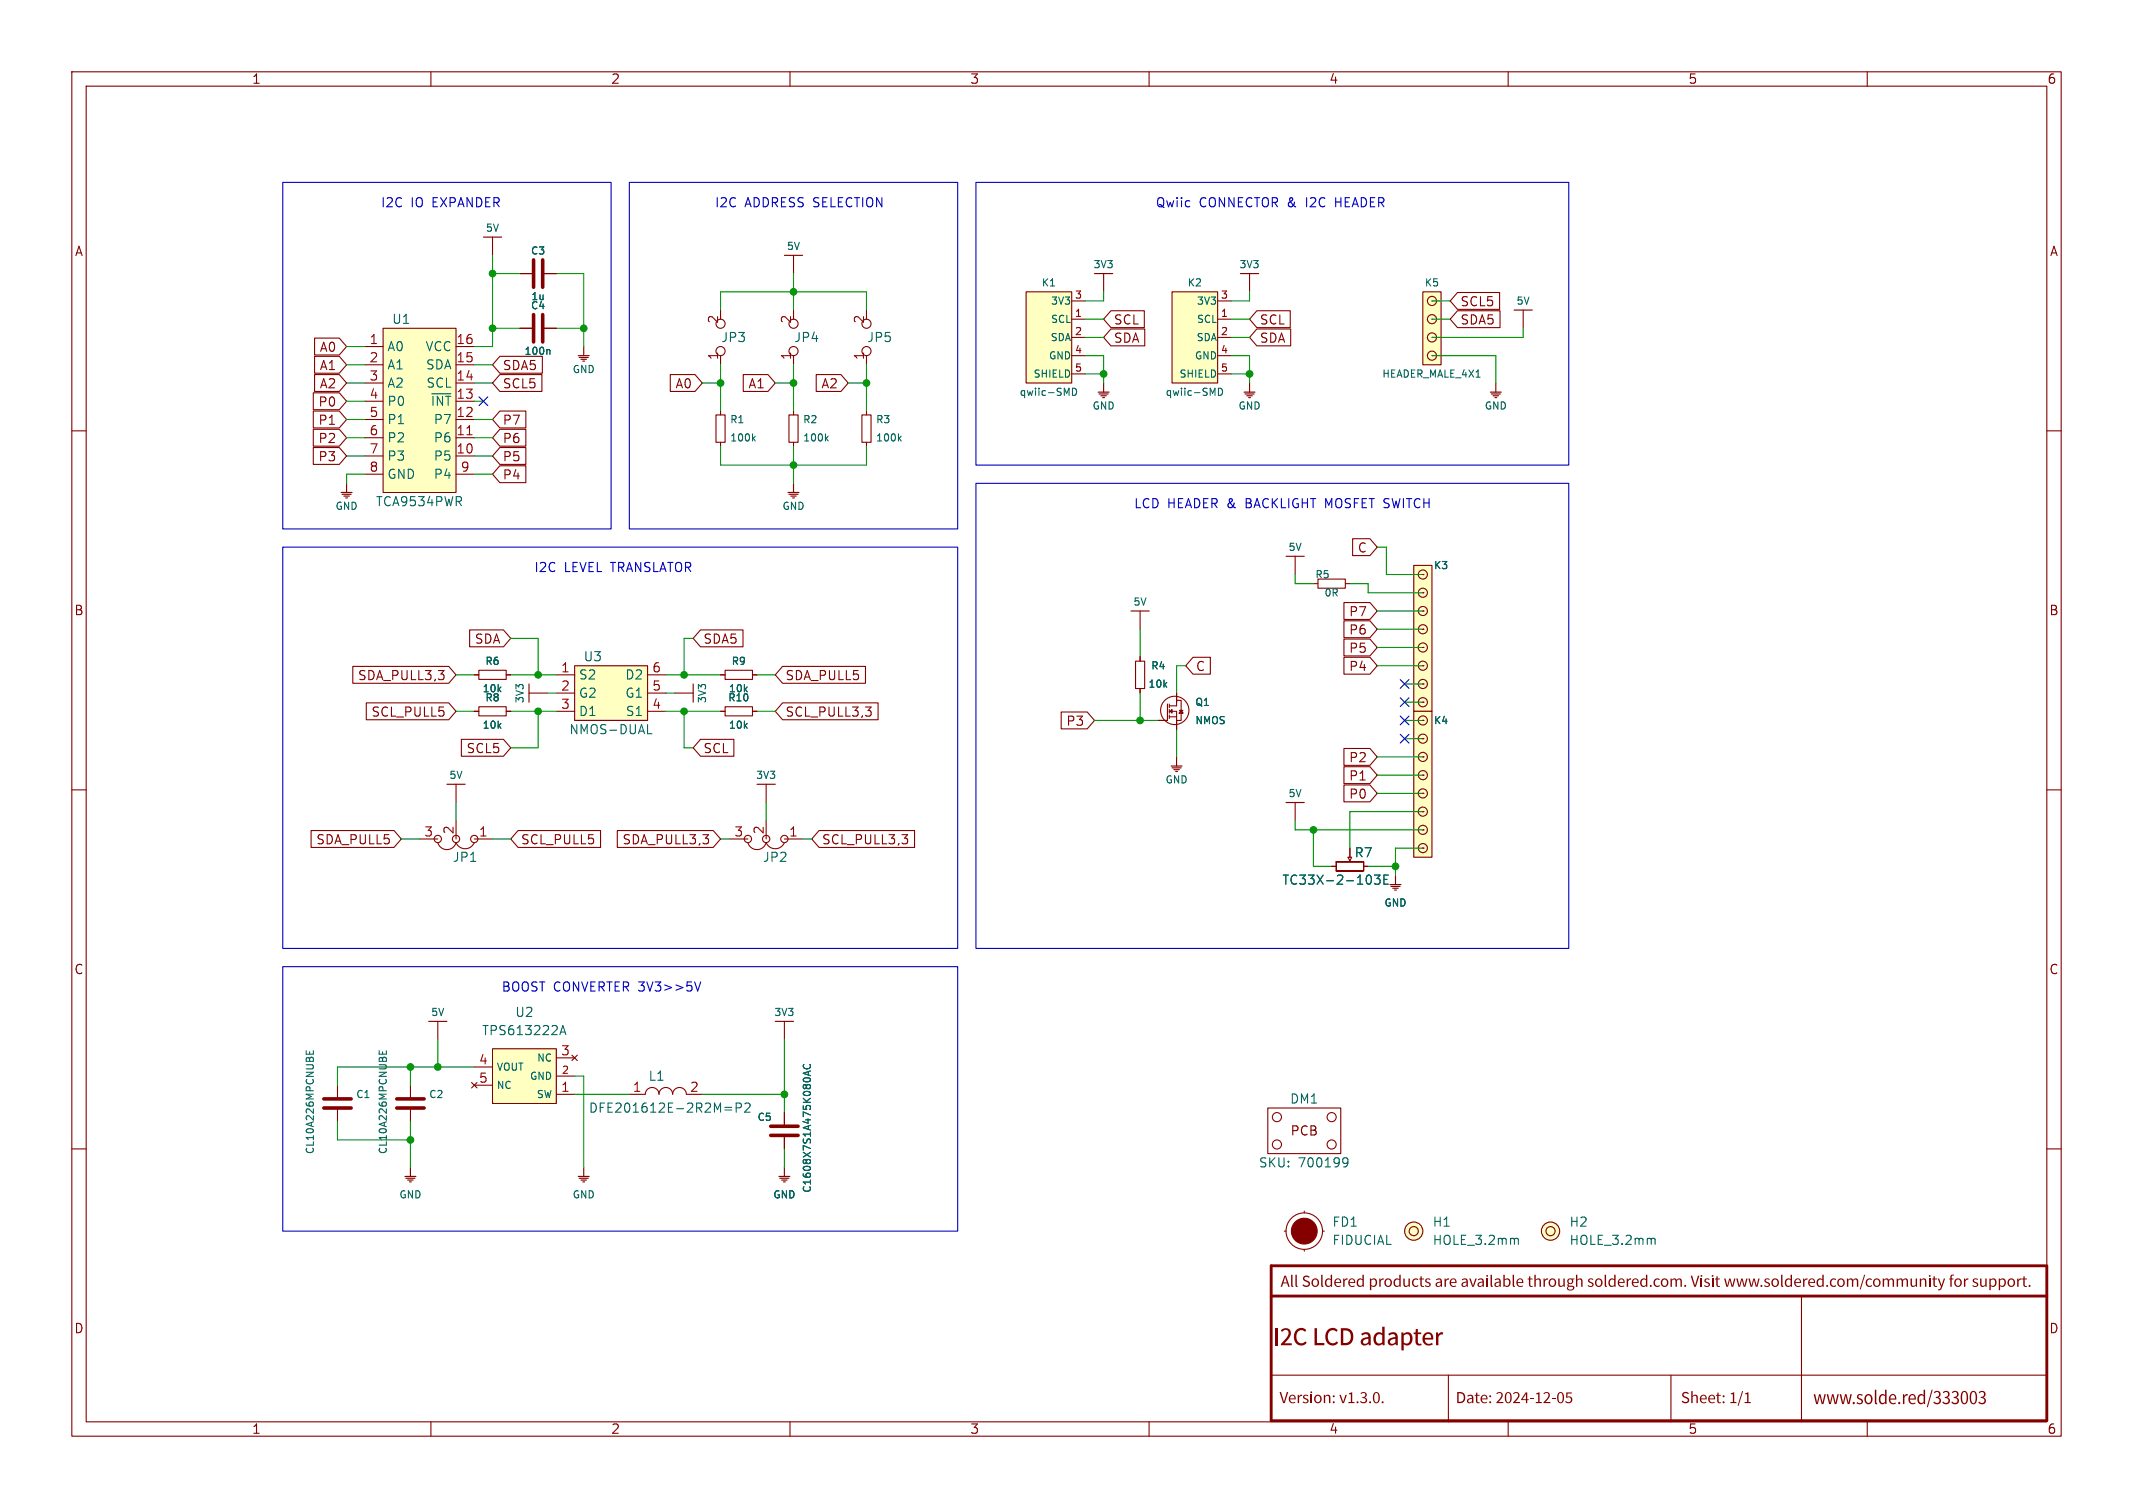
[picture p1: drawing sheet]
<svg xmlns="http://www.w3.org/2000/svg" width="297mm" height="210mm" viewBox="0 0 297 210" stroke-linecap="round" stroke-linejoin="round" font-family="sans-serif">
<g fill="none" stroke="#840000" stroke-width=".15">
<path d="M10 10h277v190h-277zM12 12h273v186h-273zM60 10v2M110 10v2M160 10v2M210 10v2M260 10v2M68.6 33v2.6M10 60h2M72.4 45.7h1.9M75.6 45.7h1.9M99.7 57.8h1.3v3.8h-1.3z"/>
<path d="M100.3 57.2v.6M109.9 57.8h1.2v3.8h-1.2zM110.5 57.2v.6M120 57.8h1.3v3.8h-1.3zM120.6 57.2v.6M285 60h2M100.3 61.6v.6M110.5 61.6v.6M120.6 61.6v.6M10 110h2M63.5 109.2v2.6M285 110h2"/>
<path d="M10 160h2M285 160h2M60 198v2M110 198v2M160 198v2M177 191.5h108M201.7 191.5v6.5M210 198v2M232.7 191.5v6.5M250.8 180.5v17.5M260 198v2"/>
</g>
<path d="M284.8 176.3h-107.8v21.6h107.9M285 176.3v21.6M177 180.5h108" fill="none" stroke="#840000" stroke-width=".4"/>
<path d="M67.3 33h2.5M47.5 68.6h1.5M47.6 68.8h1.3M47.9 69.1h.7M48.1 69.3h.3M48.3 67.3v1.3M109.7 68.6h1.6M109.9 68.8h1.2M110.1 69.1h.8M110.4 69.3h.2M110.5 67.3v1.3M62.2 109.2h2.6" fill="none" stroke="#840000" stroke-width=".16"/>
<path d="M76.3 48.7l.3 .1v.5M104.9 61l.3 .4M105.2 60.7l-.4 .4M115 61l.3 .4M115.3 60.7l-.4 .4M125.2 61l.3 .4M125.5 60.7l-.4 .4" fill="none" stroke="#006464" stroke-width=".15"/>
<path d="M74.3 43.8v3.8M75.6 43.8v3.8" fill="none" stroke="#840000" stroke-width=".5"/>
<path d="M196.8 78.7h2.6v20.4h-2.6z" fill="#ffffc2"/>
<g fill="none" stroke="#840000" stroke-width=".15">
<path d="M196.8 78.7h2.6v20.4h-2.6zM198.1 97.8h.1M198.1 95.3h.1M198.1 92.7h.1M198.1 90.2h.1M198.1 87.6h.1M198.1 85.1h.1M198.1 82.6h.1M198.1 80h.1"/>
<circle cx="198.1" cy="92.7" r=".63"/>
<circle cx="198.1" cy="80" r=".63"/>
<circle cx="198.1" cy="95.2" r=".63"/>
<circle cx="198.1" cy="82.5" r=".63"/>
<circle cx="198.1" cy="85.1" r=".63"/>
<circle cx="198.1" cy="87.6" r=".63"/>
<circle cx="198.1" cy="97.8" r=".63"/>
<circle cx="198.1" cy="90.2" r=".63"/>
</g>
<path d="M196.8 99.1h2.6v20.3h-2.6z" fill="#ffffc2"/>
<g fill="none" stroke="#840000" stroke-width=".15">
<path d="M180.3 77.5v2.5M94 96.5h2.5M100.3 94h.7M100.3 99.1h.7M101 93.3h3.8v1.3h-3.8zM101 98.4h3.8v1.3h-3.8zM104.8 94h.6M104.8 99.1h.6M162.6 98v2.3h-1.3M162.8 99.1h1v.7M162.8 98v.6M162.8 98.8v.5"/>
<path d="M162.8 99.6v.5M162.8 99.8h1M162.9 99.1l.3-.3v.5zM163.8 97.5h.7v2.8h-.7M163.8 96.5v1.8h-1M163.8 99.8v1.8M164.2 98.9h.5M182.9 81.3h.6M183.5 80.6h3.8v1.3h-3.8zM187.3 81.3h.7M196.8 99.1h2.6v20.3h-2.6zM106.7 109.2v2.6"/>
<path d="M198.1 118.1h.1M198.1 115.6h.1M198.1 113h.1M198.1 110.5h.1M198.1 108h.1M198.1 105.4h.1M198.1 102.9h.1M198.1 100.3h.1M176.5 154.3h10.2v6.4h-10.2z"/>
<circle cx="163.6" cy="98.9" r="1.97"/>
<circle cx="198.1" cy="110.5" r=".63"/>
<circle cx="198.1" cy="100.3" r=".63"/>
<circle cx="198.1" cy="115.6" r=".63"/>
<circle cx="198.1" cy="102.9" r=".63"/>
<circle cx="198.1" cy="113" r=".63"/>
<circle cx="198.1" cy="107.9" r=".63"/>
<circle cx="198.1" cy="105.4" r=".63"/>
<circle cx="198.1" cy="118.1" r=".63"/>
<circle cx="177.8" cy="159.4" r=".63"/>
<circle cx="177.8" cy="155.6" r=".63"/>
<circle cx="185.4" cy="159.4" r=".63"/>
<circle cx="185.4" cy="155.6" r=".63"/>
</g>
<path d="M164.5 98.9l.2 .4h-.5z" fill="none" stroke="#840000" stroke-width=".2"/>
<g fill="none" stroke="#840000" stroke-width=".16">
<path d="M173.2 54.6h1.6M173.4 54.9h1.2M173.6 55.1h.8M173.9 55.4h.2M174 53.3v1.3M207.5 54.6h1.5M207.6 54.9h1.3M207.9 55.1h.8M208.2 55.4h.2M208.3 53.3v1.3M179.1 77.5h2.5M96.5 95.3v2.5"/>
<path d="M105.4 109.2h2.5"/>
</g>
<path d="M187.2 161.2l.4 .2a.84 .84 0 0 1-.3 1.1h-.2M187.7 161.8l-.1 .2h-.4" fill="none" stroke="#006464" stroke-width=".15"/>
<path d="M68.6 146.1h8.9v7.6h-8.9z" fill="#ffffc2"/>
<path d="M65.7 150.7l.7 .8M66 148.6h2.6M66 151.1h2.6M66.4 150.7l-.7 .8M68.6 146.1h8.9v7.6h-8.9zM77.5 152.4h2.5M77.5 149.9h2.5M77.5 147.3h2.5M79.6 146.9l.8 .8M80.4 146.9l-.8 .8" fill="none" stroke="#840000" stroke-width=".15"/>
<path d="M78 144.1l.4-1.3 .4 1.3M78.1 143.7h.6" fill="none" stroke="#006464" stroke-width=".15"/>
<path d="M163.2 40.6h6.3v12.7h-6.3z" fill="#ffffc2"/>
<g fill="none" stroke="#840000" stroke-width=".15">
<path d="M110.5 35.6v2.5M100.3 43.2v1.3M100.3 49.5v1.3M120.6 43.2v1.3M120.6 49.5v1.3M163.2 40.6h6.3v12.7h-6.3zM169.6 44.5h1.8M169.6 47h1.8M169.6 41.9h1.8M169.6 49.5h1.8M169.6 52.1h1.8M61 142.2v2.6"/>
<circle cx="100.3" cy="48.9" r=".63"/>
<circle cx="100.3" cy="45.1" r=".63"/>
<circle cx="120.6" cy="48.9" r=".63"/>
<circle cx="120.6" cy="45.1" r=".63"/>
</g>
<path d="M169.7 54.1a.51 .51 0 0 1 .5 .5 .51 .51 0 0 1-.5 .5z" fill="none" stroke="#006464" stroke-width=".15"/>
<path d="M109.2 35.6h2.6M59.7 142.2h2.5" fill="none" stroke="#840000" stroke-width=".16"/>
<path d="M80 92.7h10.2v7.6h-10.2z" fill="#ffffc2"/>
<g fill="none" stroke="#840000" stroke-width=".15">
<path d="M153.7 38.1v2.5M174 38.1v2.5M66 94h.7M66 99.1h.7M66.7 98.4h3.8v1.3h-3.8zM66.7 93.3h3.8v1.3h-3.8zM70.5 94h.6M70.5 99.1h.6M73.7 96.5h2.5M77.5 94h2.5M77.5 96.5h2.5M77.5 99.1h2.5"/>
<path d="M80 92.7h10.2v7.6h-10.2zM90.2 94h2.5M90.2 96.5h2.5M90.2 99.1h2.5"/>
</g>
<path d="M90.2 102.2h.6" fill="none" stroke="#006464" stroke-width=".15"/>
<path d="M152.4 38.1h2.5M172.7 38.1h2.6M73.7 95.3v2.5" fill="none" stroke="#840000" stroke-width=".16"/>
<path d="M142.9 40.6h6.3v12.7h-6.3z" fill="#ffffc2"/>
<path d="M142.9 40.6h6.3v12.7h-6.3zM149.2 44.5h1.9M149.2 47h1.9M149.2 41.9h1.9M149.2 49.5h1.9M149.2 52.1h1.9" fill="none" stroke="#840000" stroke-width=".15"/>
<path d="M149.3 54.1a.51 .51 0 0 1 .6 .5 .51 .51 0 0 1-.6 .5z" fill="none" stroke="#006464" stroke-width=".15"/>
<path d="M198.1 40.6h2.6v10.2h-2.6z" fill="#ffffc2"/>
<g fill="none" stroke="#840000" stroke-width=".15">
<path d="M72.4 38.1h1.9M75.6 38.1h1.9M110.5 43.2v1.3M110.5 49.5v1.3M198.1 40.6h2.6v10.2h-2.6zM199.4 49.5h.1M199.4 47h.1M199.4 44.5h.1M199.4 41.9h.1M212.1 43.2v2.5M158.1 92.1h1.3v3.8h-1.3zM158.7 85.1v2.5"/>
<path d="M158.7 91.4v.7M158.7 95.9v.6M58.4 116.8h2.6M61 117.3a1.32 1.32 0 0 0 1.2 1 1.32 1.32 0 0 0 1.3-1 1.38 1.38 0 0 0 1.3 .9 1.38 1.38 0 0 0 1.2-.9M63.5 114.3v2.5M66 116.8h2.6M101.6 116.8h2.5M104.1 117.3a1.32 1.32 0 0 0 1.3 1 1.32 1.32 0 0 0 1.3-1 1.38 1.38 0 0 0 1.2 .9 1.38 1.38 0 0 0 1.3-.9M106.7 114.3v2.5M109.2 116.8h2.6M180.3 111.8v2.5M187.7 119.4h.5l-.2 .5z"/>
<path d="M188 118.1v1.3M185.4 120.7h.7M186.1 121.3h3.8zM186.1 120v1.3zM186.1 120h3.8zM189.9 120v1.3zM189.9 120.7h.6M47 151.1v1.9M47 154.3v1.9M57.1 151.1v1.9M57.1 154.3v1.9M95.6 152.4a.95 .95 0 0 0-1-1 .95 .95 0 0 0-.9 1 .95 .95 0 0 0-1-1 .95 .95 0 0 0-.9 1 .95 .95 0 0 0-1-1 .95 .95 0 0 0-.9 1h-2.3"/>
<path d="M95.6 152.4h2.2M109.2 142.2v2.6M109.2 154.9v1.9M109.2 158.1v1.9M178.8 171.5h.3M181.6 168.7v.2M181.6 174v.2M184.1 171.5h.3"/>
<circle cx="110.5" cy="48.9" r=".63"/>
<circle cx="110.5" cy="45.1" r=".63"/>
<circle cx="199.4" cy="49.5" r=".63"/>
<circle cx="199.4" cy="47" r=".63"/>
<circle cx="199.4" cy="41.9" r=".63"/>
<circle cx="199.4" cy="44.4" r=".63"/>
<circle cx="61" cy="116.8" r=".51"/>
<circle cx="63.5" cy="116.8" r=".51"/>
<circle cx="66" cy="116.8" r=".51"/>
<circle cx="104.1" cy="116.8" r=".51"/>
<circle cx="106.7" cy="116.8" r=".51"/>
<circle cx="109.2" cy="116.8" r=".51"/>
<circle cx="181.6" cy="171.4" r="2.54"/>
<circle cx="196.8" cy="171.4" r=".63"/>
<circle cx="196.8" cy="171.4" r="1.27"/>
<circle cx="215.9" cy="171.4" r=".63"/>
<circle cx="215.9" cy="171.4" r="1.27"/>
</g>
<g fill="none" stroke="#840000" stroke-width=".16">
<path d="M152.9 54.6h1.5M153 54.9h1.3M153.3 55.1h.8M153.5 55.4h.3M153.7 53.3v1.3M210.8 43.2h2.6M157.5 85.1h2.5M163.1 106.7h1.5M163.2 106.9h1.3M163.4 107.2h.8M163.7 107.4h.3M163.8 105.4v1.3"/>
<path d="M179.1 111.8h2.5M193.5 123.2h1.6M193.7 123.4h1.2M193.9 123.7h.8M194.2 124h.2M194.3 121.9v1.3M107.9 142.2h2.6M56.4 163.8h1.5M56.5 164.1h1.3M56.8 164.3h.7M57 164.6h.3M57.1 162.6v1.2"/>
<path d="M80.5 163.8h1.5M80.6 164.1h1.3M80.9 164.3h.8M81.2 164.6h.2M81.3 162.6v1.2M108.5 163.8h1.5M108.6 164.1h1.3M108.8 164.3h.8M109.1 164.6h.2M109.2 162.6v1.2"/>
</g>
<g fill="#ffffc2" stroke="#ffffc2" stroke-width=".14">
<circle cx="215.9" cy="171.4" r="1.27"/>
<circle cx="196.8" cy="171.4" r="1.27"/>
</g>
<g fill="none" stroke="#006464" stroke-width=".15">
<path d="M190.7 121.9a.79 .79 0 0 1 0 1.2M191.4 121.9h.8l-.5 .4 .4 .2v.5l-.2 .1h-.3l-.2-.1M192.7 122.5h.4M193.3 121.9h-.6v1.2h.6M42.6 146.3v.5h1v-.5M43.1 146.5v.3M52.8 146.3v.5h1v-.5M53.3 146.5v.3M100.9 154.2h1M100.9 154.6h1M102.5 154.3l.6-.1 .1-.2v-.3l-.2-.1h-.5v1.3M103.7 153.7l.2-.1h.3l.2 .1v.3v.2l-.7 .7h.7"/>
<path d="M111.9 148.2a.47 .47 0 0 0 .4 .7 .47 .47 0 0 0 .5-.5v-.2M112.6 149.2v.5M112.8 149.1l-1 .4 1 .3M211.1 172.5h.3v.1v.7M230.1 172.5h.3l.1 .1v.7"/>
</g>
<path d="M74.3 36.2v3.8M75.6 36.2v3.8M45.1 154.3h3.8M45.1 153h3.8M55.2 154.3h3.9M55.2 153h3.9M107.3 158.1h3.8M107.3 156.8h3.8" fill="none" stroke="#840000" stroke-width=".5"/>
<circle cx="181.6" cy="171.5" r="1.8" fill="#840000" stroke="#840000" stroke-width=".15"/>
<path d="M53.3 45.7h10.2v22.9h-10.2z" fill="#ffffc2"/>
<g fill="none" stroke="#840000" stroke-width=".15">
<path d="M72.4 38.1h1.9M75.6 38.1h1.9M43.6 57.2h3.6l1.1 1.2-1.1 1.2h-3.6zM43.6 59.8h3.6l1.1 1.2-1.1 1.1h-3.6zM43.6 54.7h3.6l1.1 1.2-1.1 1.2h-3.6zM43.8 52.2h3.4l1.1 1.1-1.1 1.2h-3.4zM43.8 47.1h3.4l1.1 1.2-1.1 1.1h-3.4zM43.8 49.6h3.4l1.1 1.2-1.1 1.2h-3.4zM50.8 48.3h2.5M50.8 58.4h2.5M50.8 55.9h2.5M50.8 53.3h2.5"/>
<path d="M50.8 50.8h2.5M53.3 45.7h10.2v22.9h-10.2zM63.5 48.3h2.5M63.5 58.4h2.5M63.5 55.9h2.5M63.5 53.3h2.5M63.5 50.8h2.5M69.6 59.8h3.6v2.3h-3.6l-1-1.1zM69.6 57.2h3.6v2.4h-3.6l-1-1.2zM69.6 49.6h5.9v2.4h-5.9l-1-1.2zM69.6 52.2h5.9v2.3h-5.9l-1-1.2zM72.4 45.7h1.9"/>
<path d="M75.6 45.7h1.9M93.3 52.2h3.5l1 1.1-1 1.2h-3.5zM103.5 52.2h3.4l1 1.1-1 1.2h-3.4zM113.7 52.2h3.4l1 1.1-1 1.2h-3.4zM154.7 45.8h4.7v2.4h-4.7l-1-1.2zM154.7 43.3h4.6v2.3h-4.6l-1-1.1zM175 43.3h4.7v2.3h-4.7l-1-1.1zM175 45.8h4.7v2.4h-4.7l-1-1.2zM202.9 40.7h5.9v2.4h-5.9l-1-1.2zM202.9 43.3h6v2.3h-6l-1-1.1zM43.6 62.3h3.6l1.1 1.2-1.1 1.2h-3.6zM50.8 63.5h2.5"/>
<path d="M50.8 61h2.5M50.8 66h2.5M63.5 63.5h2.5M63.5 61h2.5M63.5 66h2.5M69.6 64.9h3.6v2.3h-3.6l-1-1.2zM69.6 62.3h3.6v2.4h-3.6l-1-1.2zM188.3 75h2.5l1 1.2-1 1.2h-2.5zM49.1 92.8h13.4l1 1.2-1 1.2h-13.4zM51 97.9h11.5l1 1.2-1 1.1h-11.5zM61 93.4h.8l-.4 .5M61.8 94v.5"/>
<path d="M65.4 87.7h4.7l1 1.2-1 1.2h-4.7zM66 94h.7M66 99.1h.7M70.5 94h.6M70.5 99.1h.6M97.5 87.7h6v2.4h-6l-1-1.2zM100.3 94h.7M100.3 99.1h.7M104.8 94h.6M104.8 99.1h.6M109 97.9h13.3v2.3h-13.3l-1.1-1.1zM109 92.8h11.5v2.4h-11.5l-1.1-1.2z"/>
<path d="M120.5 98.5h.8l-.4 .4M121.1 98.9l.2 .3v.3l-.2 .2M147.8 99.2h3.6l1 1.1-1 1.2h-3.6zM158.7 91.4v.7M158.7 95.9v.6M163.8 96.5v1.3M166.1 91.5h2.4v2.4h-2.4l-1-1.2zM187.1 89h3.7l1 1.2-1 1.1h-3.7zM187.1 86.5h3.7l1 1.1-1 1.2h-3.7zM187.1 83.9h3.7l1 1.2-1 1.2h-3.7zM187.1 91.5h3.7l1 1.2-1 1.2h-3.7zM198.1 97.8h.1"/>
<path d="M198.1 95.3h.1M198.1 92.7h.1M198.1 90.2h.1M198.1 87.6h.1M198.1 85.1h.1M198.1 82.6h.1M198.1 80h.1M43.3 115.7h11.6l1 1.1-1 1.2h-11.6zM64.2 103h5.9l1 1.1-1 1.2h-5.9zM72.1 115.7h11.5v2.3h-11.5l-1-1.2zM86 115.7h13.3l1 1.1-1 1.2h-13.3zM97.5 103h4.7v2.3h-4.7l-1-1.2z"/>
<path d="M97.9 116.2h.8l-.5 .5M98.6 116.8v.6M114 115.7h13.3v2.3h-13.3l-1-1.2zM125.6 116.2h.8l-.4 .5M126.1 116.7l.3 .3v.3l-.3 .2M161.3 100.3h1.3M163.8 100.3v1.3M187.1 109.3h3.7l1 1.2-1 1.2h-3.7zM187.1 106.8h3.7l1 1.2-1 1.1h-3.7zM187.1 104.2h3.7l1 1.2-1 1.2h-3.7zM188 118.1v1.3M198.1 118.1h.1"/>
<path d="M198.1 115.6h.1M198.1 113h.1M198.1 110.5h.1M198.1 108h.1M198.1 105.4h.1M198.1 102.9h.1M198.1 100.3h.1M185.4 120.7h.7M189.9 120.7h.6M109.2 154.9v1.9M109.2 158.1v1.9"/>
</g>
<path d="M65 60.5h.7" fill="none" stroke="#a90000" stroke-width=".15"/>
<path d="M80.5 49.5h1.5M80.6 49.8h1.3M80.9 50h.8M81.2 50.3h.2M81.3 48.3v1.2" fill="none" stroke="#840000" stroke-width=".16"/>
<path d="M39.4 25.4h45.7v48.3h-45.7zM87.6 25.4h45.7v48.3h-45.7zM135.9 25.4h82.5v39.4h-82.5zM39.4 76.2h93.9v55.9h-93.9zM135.9 67.3h82.5v64.8h-82.5zM39.4 134.6h93.9v36.9h-93.9zM96.7 136.7l.4 1.3 .5-1.3" fill="none" stroke="#0000c2" stroke-width=".15"/>
<g fill="none" stroke="#009600" stroke-width=".15">
<path d="M68.6 35.6v12.7h-2.6M68.6 38.1h3.8M77.5 38.1h3.8v10.2M110.5 38.1v5.1M48.3 50.8h2.5M48.3 48.3h2.5M48.3 53.3h2.5M48.3 55.9h2.5M48.3 58.4h2.5M66 50.8h2.6M66 53.3h2.6M66 55.9h1.3"/>
<path d="M66 58.4h2.6M68.6 45.7h3.8M77.5 45.7h3.8M97.8 53.3h2.5M100.3 43.2v-2.6h20.3v2.6M100.3 50.8v6.4M107.9 53.3h2.6M110.5 50.8v6.4M118.1 53.3h2.5M120.6 50.8v6.4M151.1 49.5h2.6v3.8M151.1 47h2.6"/>
<path d="M151.1 44.5h2.6M151.1 52.1h2.6M153.7 40.6v1.3h-2.6M171.4 49.5h2.6v3.8M171.4 47h2.6M171.4 44.5h2.6M171.4 52.1h2.6M174 40.6v1.3h-2.6M199.4 49.5h8.9v3.8M199.4 41.9h2.5M199.4 44.5h2.5M212.1 45.7v1.3h-12.7"/>
<path d="M48.3 63.5h2.5M48.3 61h2.5M50.8 66h-2.5v1.3M66 63.5h2.6M66 61h2.6M66 66h2.6M100.3 62.2v2.6h20.3v-2.6M110.5 62.2v5.1M191.8 76.2h1.2v3.8h5.1M63.5 94h2.5M63.5 99.1h2.5M71.1 94h6.4"/>
<path d="M71.1 99.1h6.4M71.1 88.9h3.8v5.1M74.9 99.1v5h-3.8M76.2 96.5h1.3M92.7 94h7.6M92.7 96.5h1.3M92.7 99.1h7.6M95.2 99.1v5h1.3M96.5 88.9h-1.3v5.1M105.4 94h2.5M105.4 99.1h2.5M158.7 87.6v3.8"/>
<path d="M158.7 96.5v3.8M165.1 92.7h-1.3v3.8M180.3 80v1.3h2.6M188 81.3h2.5v1.3h7.6M191.8 87.6h6.3M191.8 90.2h6.3M191.8 92.7h6.3M191.8 85.1h6.3M195.6 97.8h2.5M195.6 95.3h2.5M55.9 116.8h2.5M63.5 111.8v2.5"/>
<path d="M68.6 116.8h2.5M100.3 116.8h1.3M106.7 111.8v2.5M111.8 116.8h1.2M152.4 100.3h8.9M163.8 101.6v3.8M180.3 114.3v1.3h17.8M182.9 115.6v5.1h2.5M191.8 108h6.3M191.8 110.5h6.3M191.8 105.4h6.3M195.6 100.3h2.5"/>
<path d="M195.6 102.9h2.5M198.1 118.1h-3.8v3.8M198.1 113h-10.1v5.1M190.5 120.7h3.8M47 156.2v2.6h10.1M57.1 148.6v2.5M57.1 156.2v6.4M61 144.8v3.8M66 148.6h-19v2.5M80 149.9h1.3v12.7M80 152.4h7.6M97.8 152.4h11.4"/>
<path d="M109.2 144.8v10.1M109.2 160v2.6"/>
</g>
<path d="M66.7 55.3l1.2 1.2M67.9 55.3l-1.2 1.2M195 97.2l1.2 1.2M195 99.7l1.2 1.2M195 94.6l1.2 1.3M196.2 97.2l-1.2 1.2M196.2 99.7l-1.2 1.2M196.2 94.6l-1.2 1.3M195 102.3l1.2 1.2M196.2 102.3l-1.2 1.2" fill="none" stroke="#000084" stroke-width=".15"/>
<path d="M76.3 48.7l.3 .1v.5M190.7 121.9a.79 .79 0 0 1 0 1.2M191.4 121.9h.8l-.5 .4 .4 .2v.5l-.2 .1h-.3l-.2-.1M192.7 122.5h.4M193.3 121.9h-.6v1.2h.6M111.9 148.2a.47 .47 0 0 0 .4 .7 .47 .47 0 0 0 .5-.5v-.2M112.6 149.2v.5M112.8 149.1l-1 .4 1 .3" fill="none" stroke="#006464" stroke-width=".15"/>
<g fill="#009600" stroke="#009600" stroke-width=".15">
<circle cx="74.9" cy="99.1" r=".46"/>
<circle cx="74.9" cy="94" r=".46"/>
<circle cx="95.2" cy="99.1" r=".46"/>
<circle cx="100.3" cy="53.3" r=".46"/>
<circle cx="110.5" cy="64.8" r=".46"/>
<circle cx="110.5" cy="53.3" r=".46"/>
<circle cx="110.5" cy="40.6" r=".46"/>
<circle cx="81.3" cy="45.7" r=".46"/>
<circle cx="95.2" cy="94" r=".46"/>
<circle cx="61" cy="148.6" r=".46"/>
<circle cx="57.1" cy="148.6" r=".46"/>
<circle cx="57.1" cy="158.8" r=".46"/>
<circle cx="109.2" cy="152.4" r=".46"/>
<circle cx="68.6" cy="45.7" r=".46"/>
<circle cx="68.6" cy="38.1" r=".46"/>
<circle cx="174" cy="52.1" r=".46"/>
<circle cx="120.6" cy="53.3" r=".46"/>
<circle cx="158.7" cy="100.3" r=".46"/>
<circle cx="153.7" cy="52.1" r=".46"/>
<circle cx="194.3" cy="120.7" r=".46"/>
<circle cx="182.9" cy="115.6" r=".46"/>
</g>
<text font-size="3.5" fill="#840000" x="177.3" y="188.6">I2CLCDadapter</text>
<text font-size="2.8" fill="#840000" x="252.5" y="196.5">www.solde.red/333003</text>
<g font-size="2.3" fill="#840000">
<text x="178.3" y="180">AllSolderedproductsareavailablethrough soldered.com.Visitwww.soldered.com/communityfor support.</text>
<text x="178.2" y="196.2">Version:v1.3.0.</text>
<text x="202.7" y="196.2">Date:2024-12-05</text>
<text x="234" y="196.2">Sheet:1/1</text>
</g>
<g font-size="1.8" fill="#840000">
<text x="35" y="11.9">1</text>
<text x="85" y="11.9">2</text>
<text x="135" y="11.9">3</text>
<text x="185" y="11.9">4</text>
<text x="235" y="11.9">5</text>
<text x="285" y="11.9">6</text>
<text x="10.3" y="35.9">A</text>
<text x="285.3" y="35.9">A</text>
<text x="155" y="47.9">SDA</text>
<text x="155" y="45.4">SCL</text>
<text x="175.3" y="45.4">SCL</text>
<text x="175.3" y="47.9">SDA</text>
<text x="203.3" y="42.9">SCL5</text>
<text x="203.3" y="45.4">SDA5</text>
<text x="44.4" y="49.2">A0</text>
<text x="44.4" y="51.8">A1</text>
<text x="69.9" y="51.8">SDA5</text>
<text x="44.2" y="59.4">P1</text>
<text x="44.2" y="56.8">P0</text>
<text x="44.4" y="54.3">A2</text>
<text x="69.9" y="59.4">P7</text>
<text x="69.9" y="54.3">SCL5</text>
<text x="94" y="54.3">A0</text>
<text x="104.1" y="54.3">A1</text>
<text x="114.3" y="54.3">A2</text>
<text x="44.2" y="64.5">P3</text>
<text x="44.2" y="61.9">P2</text>
<text x="69.9" y="64.5">P5</text>
<text x="69.9" y="61.9">P6</text>
<text x="69.9" y="67">P4</text>
<text x="189" y="77.2">C</text>
<text x="10.3" y="85.9">B</text>
<text x="66" y="89.9">SDA</text>
<text x="97.9" y="89.9">SDA5</text>
<text x="187.8" y="88.6">P6</text>
<text x="187.8" y="86">P7</text>
<text x="285.3" y="85.9">B</text>
<text x="49.7" y="94.9">SDA_PULL3,3</text>
<text x="109.3" y="94.9">SDA_PULL5</text>
<text x="166.4" y="93.7">C</text>
<text x="187.8" y="91.1">P5</text>
<text x="187.8" y="93.7">P4</text>
<text x="51.6" y="100">SCL_PULL5</text>
<text x="109.3" y="100">SCL_PULL3,3</text>
<text x="148.4" y="101.3">P3</text>
<text x="64.9" y="105.1">SCL5</text>
<text x="97.9" y="105.1">SCL</text>
<text x="187.8" y="106.4">P2</text>
<text x="187.8" y="111.4">P0</text>
<text x="187.8" y="108.9">P1</text>
<text x="43.9" y="117.8">SDA_PULL5</text>
<text x="72.5" y="117.8">SCL_PULL5</text>
<text x="86.6" y="117.8">SDA_PULL3,3</text>
<text x="114.4" y="117.8">SCL_PULL3,3</text>
<text x="10.3" y="135.9">C</text>
<text x="285.3" y="135.9">C</text>
<text x="179.6" y="158.4">PCB</text>
<text x="10.3" y="185.9">D</text>
<text x="285.3" y="185.9">D</text>
<text x="35" y="199.9">1</text>
<text x="85" y="199.9">2</text>
<text x="135" y="199.9">3</text>
<text x="185" y="199.9">4</text>
<text x="235" y="199.9">5</text>
<text x="285" y="199.9">6</text>
</g>
<g font-size="1.8" fill="#0000c2">
<text x="53" y="29">I2C</text>
<text x="57.2" y="29">IO</text>
<text x="60.3" y="29">EXPANDER</text>
<text x="99.5" y="29">I2C</text>
<text x="103.7" y="29">ADDRESS SELECTION</text>
<text x="160.8" y="29">Qwiic</text>
<text x="167" y="29">CONNECTOR &amp;</text>
<text x="182.1" y="29">I2C</text>
<text x="186.4" y="29">HEADER</text>
<text x="157.8" y="70.9">LCD HEADER &amp;</text>
<text x="173.7" y="70.9">BACKLIGHT</text>
<text x="185" y="70.9">MOSFET SWITCH</text>
<text x="74.3" y="79.8">I2C</text>
<text x="78.6" y="79.8">LEVEL TRANSLATOR</text>
<text x="69.8" y="138.2">BOOST CONVERTER 3V3&gt;&gt;5V</text>
</g>
<g font-size="1.8" fill="#006464">
<text x="54.5" y="45.3">U1</text>
<text x="100.3" y="47.9">JP3</text>
<text x="110.5" y="47.9">JP4</text>
<text x="120.7" y="47.9">JP5</text>
<text x="53.8" y="49.1">A0</text>
<text x="53.8" y="51.7">A1</text>
<text x="59.2" y="49.1">VCC</text>
<text x="59.2" y="51.7">SDA</text>
<text x="53.8" y="54.2">A2</text>
<text x="53.8" y="56.7">P0</text>
<text x="53.8" y="59.3">P1</text>
<text x="59.3" y="54.2">SCL</text>
<text x="59.9" y="56.7">~{INT}</text>
<text x="60.3" y="59.3">P7</text>
<text x="53.8" y="61.8">P2</text>
<text x="53.8" y="64.4">P3</text>
<text x="60.3" y="64.4">P5</text>
<text x="60.3" y="61.8">P6</text>
<text x="52.2" y="70.7">TCA9534PWR</text>
<text x="53.8" y="66.9">GND</text>
<text x="60.3" y="66.9">P4</text>
<text x="80.5" y="94.8">S2</text>
<text x="81.2" y="92.3">U3</text>
<text x="87" y="94.8">D2</text>
<text x="80.5" y="97.4">G2</text>
<text x="80.5" y="99.9">D1</text>
<text x="87" y="97.4">G1</text>
<text x="87" y="99.9">S1</text>
<text x="79.2" y="102.5">NMOS-DUAL</text>
<text x="188.5" y="119.6">R7</text>
<text x="62.9" y="120.2">JP1</text>
<text x="106.1" y="120.2">JP2</text>
<text x="178.5" y="123.4">TC33X-2-103E</text>
<text x="71.7" y="141.8">U2</text>
<text x="67" y="144.4">TPS613222A</text>
<text x="81.9" y="155.2">DFE201612E-2R2M=P2</text>
<text x="90.2" y="150.7">L1</text>
<text x="179.5" y="153.9">DM1</text>
<text x="175.2" y="162.8">SKU:</text>
<text x="180.8" y="162.8">700199</text>
<text x="185.4" y="171">FD1</text>
<text x="185.4" y="173.6">FIDUCIAL</text>
<text x="199.4" y="173.6">HOLE_3.2mm</text>
<text x="199.4" y="171">H1</text>
<text x="218.4" y="173.6">HOLE_3.2mm</text>
<text x="218.4" y="171">H2</text>
</g>
<g font-size="1.8" fill="#a90000">
<text x="100.1" y="45.2" transform="rotate(-90 100.1 45.2)">2</text>
<text x="110.2" y="45.2" transform="rotate(-90 110.2 45.2)">2</text>
<text x="120.4" y="45.2" transform="rotate(-90 120.4 45.2)">2</text>
<text x="51.4" y="48">1</text>
<text x="51.4" y="50.5">2</text>
<text x="51.4" y="53.1">3</text>
<text x="63.5" y="53.1">14</text>
<text x="63.5" y="50.5">15</text>
<text x="63.5" y="48">16</text>
<text x="100.1" y="50.2" transform="rotate(-90 100.1 50.2)">1</text>
<text x="110.2" y="50.2" transform="rotate(-90 110.2 50.2)">1</text>
<text x="120.4" y="50.2" transform="rotate(-90 120.4 50.2)">1</text>
<text x="51.4" y="55.6">4</text>
<text x="51.4" y="58.2">5</text>
<text x="63.5" y="58.2">12</text>
<text x="63.5" y="55.6">13</text>
<text x="51.4" y="60.7">6</text>
<text x="51.4" y="63.2">7</text>
<text x="51.4" y="65.8">8</text>
<text x="63.5" y="63.2">10</text>
<text x="63.5" y="60.7">11</text>
<text x="64.1" y="65.8">9</text>
<text x="78" y="93.7">1</text>
<text x="90.7" y="93.7">6</text>
<text x="78" y="96.3">2</text>
<text x="78" y="98.8">3</text>
<text x="90.7" y="98.8">4</text>
<text x="90.7" y="96.3">5</text>
<text x="59" y="116.6">3</text>
<text x="63.2" y="116.3" transform="rotate(-90 63.2 116.3)">2</text>
<text x="66.6" y="116.6">1</text>
<text x="102.2" y="116.6">3</text>
<text x="106.4" y="116.3" transform="rotate(-90 106.4 116.3)">2</text>
<text x="109.8" y="116.6">1</text>
<text x="66.6" y="148.3">4</text>
<text x="78" y="147.1">3</text>
<text x="66.6" y="150.9">5</text>
<text x="78" y="152.1">1</text>
<text x="88" y="152.1">1</text>
<text x="96" y="152.1">2</text>
</g>
<g font-size="1.4" fill="#006464">
<text x="67.5" y="32.5">5V</text>
<text x="73.8" y="35.7">C3</text>
<text x="109.5" y="35">5V</text>
<text x="144.9" y="40.1">K1</text>
<text x="152.2" y="37.6">3V3</text>
<text x="165.3" y="40.1">K2</text>
<text x="172.5" y="37.6">3V3</text>
<text x="198.3" y="40.1">K5</text>
<text x="73.8" y="43.3">C4</text>
<text x="73.9" y="42">1u</text>
<text x="146.2" y="47.7">SDA</text>
<text x="146.2" y="45.2">SCL</text>
<text x="146.2" y="42.6">3V3</text>
<text x="166.5" y="47.7">SDA</text>
<text x="166.5" y="45.2">SCL</text>
<text x="166.5" y="42.6">3V3</text>
<text x="211.1" y="42.6">5V</text>
<text x="72.9" y="49.6">100n</text>
<text x="79.6" y="52.2">GND</text>
<text x="143.8" y="52.8">SHIELD</text>
<text x="145.9" y="50.3">GND</text>
<text x="164.1" y="52.8">SHIELD</text>
<text x="166.2" y="50.3">GND</text>
<text x="192.4" y="52.8">HEADER_MALE_4X1</text>
<text x="101.6" y="59.1">R1</text>
<text x="111.7" y="59.1">R2</text>
<text x="121.9" y="59.1">R3</text>
<text x="141.9" y="55.3">qwiic-SMD</text>
<text x="152" y="57.2">GND</text>
<text x="162.2" y="55.3">qwiic-SMD</text>
<text x="172.3" y="57.2">GND</text>
<text x="206.6" y="57.2">GND</text>
<text x="101.6" y="61.7">100k</text>
<text x="111.7" y="61.7">100k</text>
<text x="121.9" y="61.7">100k</text>
<text x="46.6" y="71.2">GND</text>
<text x="108.8" y="71.2">GND</text>
<text x="179.3" y="76.9">5V</text>
<text x="183" y="80.7">R5</text>
<text x="184.3" y="83.3">0R</text>
<text x="199.6" y="79.5">K3</text>
<text x="157.7" y="84.5">5V</text>
<text x="67.5" y="92.8">R6</text>
<text x="101.8" y="92.8">R9</text>
<text x="159.8" y="96">10k</text>
<text x="160.2" y="93.4">R4</text>
<text x="67.1" y="101.7">10k</text>
<text x="67.1" y="96.6">10k</text>
<text x="67.5" y="97.9">R8</text>
<text x="73.1" y="98" transform="rotate(-90 73.1 98)">3V3</text>
<text x="98.5" y="98" transform="rotate(-90 98.5 98)">3V3</text>
<text x="101.3" y="97.9">R10</text>
<text x="101.4" y="96.6">10k</text>
<text x="101.4" y="101.7">10k</text>
<text x="166.3" y="98.5">Q1</text>
<text x="166.3" y="101.1">NMOS</text>
<text x="199.6" y="101.1">K4</text>
<text x="62.5" y="108.7">5V</text>
<text x="105.2" y="108.7">3V3</text>
<text x="162.2" y="109.3">GND</text>
<text x="179.3" y="111.2">5V</text>
<text x="192.7" y="126.5">GND</text>
<text x="59.9" y="141.7">5V</text>
<text x="107.7" y="141.7">3V3</text>
<text x="69.1" y="149.3">VOUT</text>
<text x="74.7" y="148">NC</text>
<text x="49.5" y="153.1">C1</text>
<text x="59.6" y="153.1">C2</text>
<text x="69.1" y="151.9">NC</text>
<text x="73.7" y="150.6">GND</text>
<text x="74.6" y="153.1">SW</text>
<text x="43.9" y="160.8" transform="rotate(-90 43.9 160.8)">CL10A226MPCNUBE</text>
<text x="54.1" y="160.8" transform="rotate(-90 54.1 160.8)">CL10A226MPCNUBE</text>
<text x="105.4" y="156.3">C5</text>
<text x="55.5" y="167.1">GND</text>
<text x="79.6" y="167.1">GND</text>
<text x="107.6" y="167.1">GND</text>
<text x="113.1" y="166.2" transform="rotate(-90 113.1 166.2)">C1608X7S1A475K080AC</text>
</g>
<g font-size="1.4" fill="#a90000">
<text x="149.6" y="41.7">3</text>
<text x="169.9" y="41.7">3</text>
<text x="149.6" y="44.2">1</text>
<text x="149.6" y="46.7">2</text>
<text x="169.9" y="44.2">1</text>
<text x="169.9" y="46.7">2</text>
<text x="149.6" y="49.3">4</text>
<text x="149.6" y="51.8">5</text>
<text x="169.9" y="49.3">4</text>
<text x="169.9" y="51.8">5</text>
<text x="78.1" y="149.6">2</text>
</g>
</svg>
